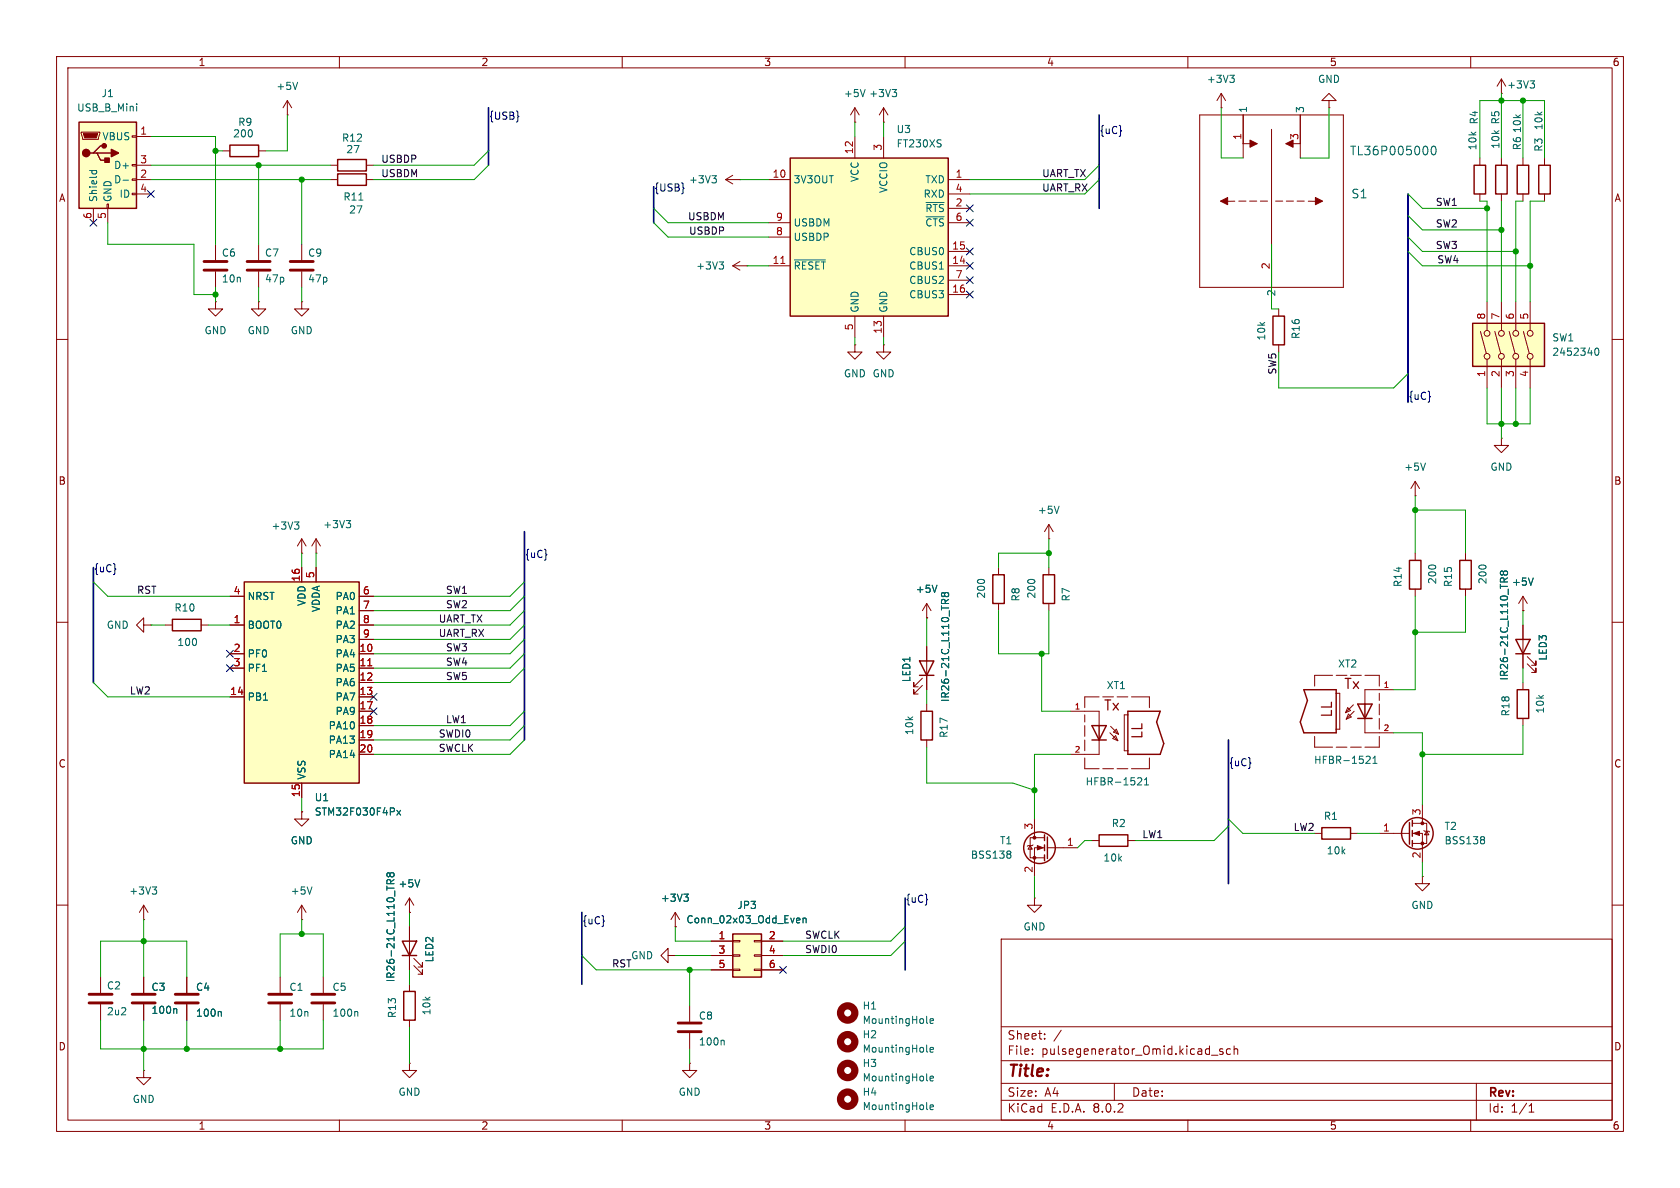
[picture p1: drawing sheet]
<svg xmlns="http://www.w3.org/2000/svg" width="297mm" height="210mm" viewBox="0 0 297 210" stroke-linecap="round" stroke-linejoin="round" font-family="sans-serif">
<g fill="none" stroke="#840000" stroke-width=".18">
<path d="M10 10h277v190h-277zM12 12h273v186h-273zM60 10v2M110 10v2M151.1 19.1l-.7 1.2M151.1 19.1v2.5M151.1 19.1l.8 1.2M160 10v2M210 10v2M215.9 19.1h.1M215.9 16.5l-.8 1.3M215.9 16.5v2.6"/>
<path d="M215.9 16.5l.8 1.3M234.9 17.8h1.3l-1.3-1.3-1.2 1.3h1.2v1.3M234.9 19.1h.1M260 10v2M265.4 16.5h.1M265.4 14v2.5M265.4 14l-.7 1.2M265.4 14l.8 1.2M128.3 31.8l1.2 .7M128.3 31.8h2.5M129.5 31l-1.2 .8M130.8 31.8h.1"/>
<path d="M151.1 21.6h.1M261.6 27.9v1.3M261.6 34.3v1.3M265.4 27.9v1.3M265.4 34.3v1.3M269.2 27.9v1.3M269.2 34.3v1.3M273 27.9v1.3M273 34.3v1.3M10 60h2M285 60h2M151.1 61v1.2h1.3l-1.3 1.3-1.2-1.3h1.2"/>
<path d="M151.1 61h.1M265.4 77.5v1.2h1.3l-1.3 1.3-1.2-1.3h1.2M265.4 77.5h.1M55.9 97.8h.1M55.9 95.3l-.8 1.2M55.9 95.3v2.5M55.9 95.3l.7 1.2M185.4 95.3h.1M185.4 92.7l.8 1.3M185.4 92.7v2.6M185.4 92.7l-.7 1.3M250.2 87.6h.1"/>
<path d="M250.2 85.1l-.8 1.3M250.2 85.1v2.5M250.2 97.8v1.3M250.2 85.1l.8 1.3M10 110h2M163.8 109.2h.1M163.8 106.7l.8 1.3M163.8 106.7v2.5M163.8 106.7l-.7 1.3M176.5 100.3v1.3M176.5 106.7v1.3M185.4 100.3v1.3"/>
<path d="M185.4 106.7v1.3M250.2 104.1v1.3M269.2 108h.1M269.2 105.4v2.6M269.2 110.5v7.6M269.2 105.4l-.7 1.3M269.2 105.4l.8 1.3M270 117.3l1.5 1.6v-.8v.8h-.7M270 116.1l1.5 1.5v-.8v.8h-.7M285 110h2M10 160h2M182.9 158.8v1.2h-1.3l1.3 1.3 1.2-1.3h-1.2"/>
<path d="M182.9 158.8h.1M193 148.6h1.3M199.4 148.6h1.3M251.5 154.9v1.3h1.2l-1.2 1.3-1.3-1.3h1.3M251.5 154.9h.1M285 160h2M49.5 172.7v2.8M49.5 177.5v2.8M118.1 168.9v-1.3l-1.3 1.3 1.3 1.3v-1.3h1.3M119.4 163.8h.1M119.4 168.9h.1M119.4 161.3l-.8 1.3"/>
<path d="M119.4 161.3v2.5M119.4 161.3l.7 1.3M121.9 177.8v2.8M177 166h108v32h-108zM60 198v2M110 198v2M121.9 188v1.2h1.3l-1.3 1.3-1.3-1.3h1.3M121.9 188h.1M121.9 182.6v2.8M160 198v2M177 194.5h108M177 191.5h108"/>
<path d="M177 187.5h108M177 181.5h108M182.5 186.3v.1M182.5 185.5v.1M184.7 183.6v.1M184.7 182.8v.1M187.6 182.1l-1.3 2M197 191.5v3M210 198v2M214.2 186.5h1.1M216.2 185.5l-.4-.1-.2 .2 .1 .2 .5 .2v.3h-.6M217.5 185.5l-.4-.1-.3 .3v.4l.2 .2h.5"/>
<path d="M218.2 185.5l.2-.1 .3 .1 .1 .9M218.2 184.9v1.5M260 198v2M261 191.5v6.5M270.3 196.6h.9M270.3 195.5l.4-.4v1.5"/>
</g>
<path d="M260.6 29.2h2v5.1h-2zM264.4 29.2h2v5.1h-2zM268.2 29.2h2.1v5.1h-2.1zM272 29.2h2.1v5.1h-2.1zM249.2 99.1h2v5h-2zM175.5 101.6h2v5.1h-2zM184.4 101.6h2v5.1h-2zM268 113h2.5l-1.3 2.6zM268 115.6h2.5M194.3 147.6h5.1v2h-5.1z" fill="none" stroke="#840000" stroke-width=".25"/>
<g fill="none" stroke="#840000" stroke-width="1.3">
<circle cx="149.9" cy="179.1" r="1.27"/>
<circle cx="149.9" cy="189.2" r="1.27"/>
</g>
<g fill="none" stroke="#006464" stroke-width=".18">
<path d="M152.9 15.8l-.4 1.3M217.4 13.3h.8l-.4 .5M218 13.8l.2 .2v.3l-.2 .3M270.5 14.3h.8l-.4 .5M271 14.8l.3 .2v.3l-.3 .3M125.9 31.1h.7l-.4 .4M126.4 31.5l.2 .3v.3l-.2 .2M61.2 92h.8l-.4 .5M61.7 92.5l.3 .2v.3l-.3 .3M187.2 89.5l-.4 1.2M252 81.9l-.4 1.2M165.6 103.4l-.4 1.3"/>
<path d="M265.8 101.2l-.3-.3-.3 .3v.2l.3 .3 .3-.3M265.8 101.2l.2-.3 .4 .1 .1 .2v.2l-.2 .3-.4-.1-.1-.2M265.8 101.2v.2M265.9 102.9v-.6l-.2-.2-.3 .1-.2 .7h1.3M266.5 102.1l-.6 .5M271.1 102.2l-.5 1.2M120.9 158.1h.8l-.4 .4M121.4 158.5l.3 .3v.3l-.3 .2M127.8 183.9l.2 .2v.6M163.8 180.7l.2 .2M163.8 190.9l.2 .2M164.4 180.5l.6-.1v-.3h-.4l-.2 .2 .1 .6h.5"/>
<path d="M164.4 190.7l.6-.2v-.2l-.4-.1-.2 .2 .1 .6h.5"/>
</g>
<path d="M47.5 177.3h4.1M47.5 175.8h4.1M119.9 182.4h4.1M119.9 180.8h4.1" fill="none" stroke="#840000" stroke-width=".51"/>
<path d="M139.7 27.9h27.9v28h-27.9z" fill="#ffffc2"/>
<g fill="none" stroke="#840000" stroke-width=".25">
<path d="M139.7 27.9h27.9v28h-27.9zM225 55.9h2.1v5.1h-2.1zM162.6 116.8h2.5l-1.3 2.6zM162.6 119.4h2.5M184.7 147.6v1M184.7 149.4v1M184.7 151.1v1M185.2 148v3.8M233.7 146.3h5.1v2h-5.1z"/>
<circle cx="183.8" cy="149.9" r="2.79"/>
</g>
<g fill="none" stroke="#840000" stroke-width=".18">
<path d="M156.2 19.1v2.5M156.2 19.1l-.8 1.2M156.2 19.1l.8 1.2M135.9 31.8h3.8M135.9 39.4h3.8M151.1 24.1v3.8M156.2 21.6h.1M156.2 24.1v3.8M167.6 31.8h3.8M167.6 36.8h3.8M167.6 34.3h3.8M167.6 39.4h3.8"/>
<path d="M135.9 47h3.8M135.9 41.9h3.8M151.1 55.9v3.8M156.2 55.9v3.8M167.6 47h3.8M167.6 44.5h3.8M167.6 52.1h3.8M167.6 49.5h3.8M226.1 54.6v1.3M156.2 61v1.2h1.3l-1.3 1.3-1.3-1.3h1.3M156.2 61h.1M226.1 61v1.2"/>
<path d="M163.1 119.9l-1.6 1.5v-.7v.7h.8M163.8 114.3v7.6M163.1 121.2l-1.6 1.5v-.8v.8h.8M182.1 149.5l.4 .6h-.8zM182.6 149.4l-.1 .1h-.8l-.1 .1M182.9 144.8v3.3M184.7 149.9h-1.8v5M184.7 148.1h-2.6v3.5h2.6M185.2 149.9h5.3M232.4 147.3h1.3M238.8 147.3h1.2"/>
</g>
<path d="M157.7 15.8h.8l-.4 .5M158.3 16.3l.2 .2v.3l-.2 .3M163.7 35.8h3.2M163.7 38.3h3.2M140.4 45.9h5.5M167 105l-.3-.3-.3 .3 .1 .4 .2 .1 .3-.3M167 105l.2-.3h.3l.2 .3v.2l-.2 .3-.4-.1-.1-.2M167 105v.2M167.1 106.7l-.1-.6-.1-.1h-.3l-.2 .7h1.3M167.7 106l-.6 .4M178.5 150.4l.2 .3-.2 .3 .2 .1v.4l-.2 .2" fill="none" stroke="#006464" stroke-width=".18"/>
<path d="M138 46.6h.8" fill="none" stroke="#a90000" stroke-width=".18"/>
<g fill="#840000" stroke="#840000" stroke-width=".18">
<path d="M183.4 149.5l1 .4-1 .3z"/>
<circle cx="182.9" cy="151.6" r=".25"/>
<circle cx="182.9" cy="148.1" r=".25"/>
</g>
<path d="M260.3 57.2h12.7v7.6h-12.7z" fill="#ffffc2"/>
<g fill="none" stroke="#840000" stroke-width=".18">
<path d="M261.7 58.6l1.1 3.9M262.9 53.3v5.1M264.3 58.6l1 3.9M265.4 53.3v5.1M266.8 58.6l1 3.9M268 53.3v5.1M269.3 58.6l1.1 3.9M270.5 53.3v5.1M262.9 63.5v5.1M265.4 63.5v5.1M268 63.5v5.1M270.5 63.5v5.1"/>
<path d="M163.8 124.5v1.2M163.8 130.8v1.3"/>
<circle cx="262.9" cy="58.9" r=".51"/>
<circle cx="265.4" cy="58.9" r=".51"/>
<circle cx="268" cy="58.9" r=".51"/>
<circle cx="270.5" cy="58.9" r=".51"/>
<circle cx="262.9" cy="63" r=".51"/>
<circle cx="265.4" cy="63" r=".51"/>
<circle cx="268" cy="63" r=".51"/>
<circle cx="270.5" cy="63" r=".51"/>
</g>
<path d="M260.3 57.2h12.7v7.6h-12.7zM162.8 125.7h2v5.1h-2z" fill="none" stroke="#840000" stroke-width=".25"/>
<path d="M282.1 61.7l.1-.2a.68 .68 0 0 1 .5 .7 .68 .68 0 0 1-.5 .6l-.1-.1-.2-.4z" fill="none" stroke="#006464" stroke-width=".18"/>
<path d="M129.5 165.1h5.1v7.6h-5.1z" fill="#ffffc2"/>
<g fill="none" stroke="#840000" stroke-width=".18">
<path d="M212.1 20.3h25.4v30.5h-25.4zM218.3 35.6h-2.1M219 35.6h1.3M219.7 25.4h2.5M219.8 20.3v7.6M220.9 35.6h1.3M222.8 35.6h1.3M224.8 22.9v27.9M225.5 35.6h1.3M227.3 25.4h2.6M227.4 35.6h1.3M229.3 35.6h1.3"/>
<path d="M229.9 20.3v7.6M231.3 35.6h2.1M125.7 166.4h3.8M125.7 168.9h3.8M125.7 171.5h3.8M129.5 171.3h1.3v.3h-1.3zM129.5 168.8h1.3v.2h-1.3zM129.5 166.2h1.3v.3h-1.3zM133.3 171.3h1.3v.3h-1.3zM133.3 168.8h1.3v.2h-1.3zM133.3 166.2h1.3v.3h-1.3zM134.6 166.4h3.8"/>
<path d="M134.6 168.9h3.8M134.6 171.5h3.8"/>
</g>
<path d="M129.5 165.1h5.1v7.6h-5.1z" fill="none" stroke="#840000" stroke-width=".25"/>
<path d="M253.2 26l.2-.2a.83 .83 0 0 1 .6 .7 .83 .83 0 0 1-.3 .8l-.2 .1a.82 .82 0 0 1-.3-1.4zM141 162.3l.4 .1v.2l-.6 .1M141.4 163.1h-.4M142 162.4l.1-.1 .4 .1v.7M142 162.3v.8" fill="none" stroke="#006464" stroke-width=".18"/>
<g fill="#840000" stroke="#840000" stroke-width=".18">
<path d="M232.5 34.9l1.3 .7-1.3 .6z"/>
<path d="M215.8 35.6l1.2-.7v1.3z"/>
<path d="M227.3 25.4l1.3-.6v1.2z"/>
<path d="M221 24.8l1.2 .6-1.2 .6z"/>
</g>
<path d="M43.2 102.9h20.3v35.5h-20.3z" fill="#ffffc2"/>
<g fill="none" stroke="#840000" stroke-width=".25">
<path d="M40.6 25.7h5.1v2h-5.1zM59.7 28.2h5.1v2h-5.1zM59.7 30.7h5.1v2.1h-5.1zM258.1 99.1h2v5h-2zM30.5 109.5h5.1v2h-5.1zM43.2 102.9h20.3v35.5h-20.3zM193 130.8h2.6M193 128.3h2.6l-1.3 2.5zM194.3 128.3v2.5M199.4 125.7h5.7l-.6 1.9 1.2 3.8-.6 2h-5.7zM230.5 121.9h5.7v7.6h-5.7l-.6-1.9 1.2-3.8zM240 127h2.6"/>
<path d="M240 124.5h2.6l-1.3 2.5zM241.3 124.5v2.5M268.2 121.9h2.1v5.1h-2.1zM249.2 145.4v3.8M249.7 145v1.1M249.7 146.8v1M249.7 148.6v1"/>
<circle cx="250.6" cy="147.3" r="2.79"/>
</g>
<g fill="none" stroke="#840000" stroke-width=".18">
<path d="M50.8 17.8l-.8 1.3M50.8 17.8v2.5M50.8 17.8l.8 1.3M39.4 26.7h1.2M45.7 26.7h1.3M50.8 20.3h.1M58.4 29.2h1.3M58.4 31.8h1.3M64.8 29.2h1.2M64.8 31.8h1.2M38.1 53.3v1.3h1.3l-1.3 1.3-1.3-1.3h1.3M38.1 53.3h.1"/>
<path d="M38.1 43.2v2.8M38.1 48v2.8M45.7 53.3v1.3h1.3l-1.3 1.3-1.3-1.3h1.3M45.7 53.3h.1M45.7 43.2v2.8M45.7 48v2.8M53.3 53.3v1.3h1.3l-1.3 1.3-1.2-1.3h1.2M53.3 53.3h.1M53.3 43.2v2.8M53.3 48v2.8M129.5 47l1.3 .8M129.5 47h2.6"/>
<path d="M130.8 46.2l-1.3 .8M132.1 47h.1M259.1 97.8v1.3M29.2 110.5h1.3M35.6 110.5h1.2M40.6 110.5h2.6M40.6 115.6h2.6M40.6 118.1h2.6M40.6 105.4h2.6M53.3 100.3v2.6M55.9 100.3v2.6M63.5 110.5h2.5"/>
<path d="M63.5 115.6h2.5M63.5 118.1h2.5M63.5 105.4h2.5M63.5 108h2.5M63.5 113h2.5M235.6 119.4h-3.2v1.9M236.2 119.4h1.9M238.8 119.4h1.9M241.3 119.4h2.5v1.9M259.1 104.1v1.3M40.6 123.2h2.6M53.3 138.4v2.6"/>
<path d="M63.5 120.7h2.5M63.5 123.2h2.5M63.5 125.7h2.5M63.5 128.3h2.5M63.5 130.8h2.5M63.5 133.4h2.5M189.2 125.7h5.1v2.6M191.8 134v1.9h2.5M191.8 126.4v1.2M191.8 128.3v1.9M191.8 130.8v1.9M194.3 123.2h-2.5v1.9"/>
<path d="M194.3 130.8v2.6h-5.1M194.9 123.2h1.9M194.9 135.9h1.9M196.2 129.5l1.4 1.4M196.3 128.4l1.4 1.4M196.7 130.6l.5-.6 .4 .9zM196.8 129.4l.6-.5 .3 .9zM197.5 123.2h1.9M197.5 135.9h1.9M199.4 126.4h-.6v6.3h.6M200 123.2h3.2v1.9M203.2 134v1.9h-3.2"/>
<path d="M232.4 130.2v1.9h3.2M236.2 132.1h1.9M236.2 122.6h.7v6.3h-.7M238.3 125.1l.5 .5-.9 .4zM238.4 126.2l.5 .5-.9 .4zM238.8 132.1h1.9M239.3 124.6l-1.4 1.4M239.4 125.7l-1.4 1.4M241.3 127v2.5h5.1M243.8 130.2v1.9h-2.5M243.8 122.6v1.2M243.8 124.5v1.9"/>
<path d="M243.8 127v1.9M246.4 121.9h-5.1v2.6M269.2 120.7v1.2M269.2 127v1.3M243.8 147.3h5.4M249.7 147.3h1.8v5.1M249.7 145.5h2.5v3.6h-2.5M251.5 142.2v3.3M251.7 146.8l.1 .1h.8l.1 .2M252.2 146.9l.4 .7h-.8zM33 172.7v2.8M33 177.5v2.8"/>
</g>
<path d="M65 117.7h.7" fill="none" stroke="#a90000" stroke-width=".18"/>
<g fill="none" stroke="#006464" stroke-width=".18">
<path d="M52.6 14.5l-.4 1.3M63.4 35.4h.8M127.1 46.3h.8l-.4 .5M127.7 46.8l.2 .2v.3l-.2 .3M201.3 137.5h.4l.1 .3-.7 1h.7M202.3 138.8h.8M202.3 137.8l.4-.3v1.3M241.7 133.7h.4l.1 .3-.8 .9h.8M242.7 134.9h.7M242.7 134l.4-.3v1.2M70.2 143.2l.6 .9M70.8 143.2l-.6 .9"/>
<path d="M262.2 147.9l.3 .2-.3 .3 .2 .2 .1 .3-.3 .3M38.9 178.8l.2 .2v.6M163.8 185.8l.2 .2M163.8 196l.2 .2M164.4 185.6l.6-.1v-.3h-.4l-.2 .1 .1 .6h.5M164.4 195.7l.6-.1v-.2l-.4-.1-.2 .2 .1 .6h.5"/>
</g>
<g fill="#840000" stroke="#840000" stroke-width=".18">
<path d="M249.9 147.3l1.1-.4v.8z"/>
<circle cx="251.5" cy="149.1" r=".25"/>
<circle cx="251.5" cy="145.5" r=".25"/>
</g>
<g fill="none" stroke="#840000" stroke-width="1.3">
<circle cx="149.9" cy="194.3" r="1.27"/>
<circle cx="149.9" cy="184.1" r="1.27"/>
</g>
<path d="M36.1 47.8h4M36.1 46.2h4M43.7 47.8h4.1M43.7 46.2h4.1M51.3 47.8h4.1M51.3 46.2h4.1M31 177.3h4.1M31 175.8h4.1" fill="none" stroke="#840000" stroke-width=".51"/>
<path d="M14 21.6h10.1v15.2h-10.1z" fill="#ffffc2"/>
<path d="M14 21.6h10.1v15.2h-10.1zM16.5 27.1h.6l.7 1.2h1.2M17.1 27.1h2.6M18.4 25.8h-.6l-1.3 1.3h-.6M71.1 166.4h2.6l-1.3 2.5zM71.1 168.9h2.6M71.4 175.3h2v5h-2z" fill="none" stroke="#840000" stroke-width=".25"/>
<g fill="#840000" stroke="#840000" stroke-width=".25">
<path d="M19.7 26.4l1.3 .7-1.3 .6z"/>
<path d="M18.5 27.9h.8v.8h-.8z"/>
<circle cx="15.2" cy="27.1" r=".63"/>
<circle cx="18.4" cy="25.8" r=".38"/>
</g>
<g fill="none" stroke="#840000" stroke-width=".18">
<path d="M14.4 23.4h3.3v.2l-.3 1h-2.8zM16.5 36.8v2.6M18.9 36.1h.3v.7h-.3zM19 36.8v2.6M23.4 34.2h.7v.2h-.7zM23.4 31.6h.7v.3h-.7zM23.4 29.1h.7v.2h-.7zM23.4 24h.7v.3h-.7zM24.1 24.1h2.6M24.1 31.8h2.6M24.1 29.2h2.6M24.1 34.3h2.6"/>
<path d="M53.3 97.8h.1M53.3 95.3v2.5M53.3 95.3l-.7 1.2M53.3 95.3l.8 1.2M25.4 110.5v-1.3l-1.3 1.3 1.3 1.3v-1.3h1.3M26.7 110.5h.1M40.6 110.5h2.6M40.6 115.6h2.6M40.6 118.1h2.6M40.6 105.4h2.6M53.3 100.3v2.6M55.9 100.3v2.6"/>
<path d="M63.5 110.5h2.5M63.5 115.6h2.5M63.5 118.1h2.5M63.5 105.4h2.5M63.5 108h2.5M63.5 113h2.5M163.8 109.2h.1M163.8 114.3v2.5M163.8 119.4v2.5M269.2 108h.1M269.2 110.5v2.5M269.2 115.6v2.5"/>
<path d="M40.6 123.2h2.6M53.3 138.4v2.6M63.5 120.7h2.5M63.5 123.2h2.5M63.5 125.7h2.5M63.5 128.3h2.5M63.5 130.8h2.5M63.5 133.4h2.5M53.3 143.5v1.3h1.3l-1.3 1.3-1.2-1.3h1.2M53.3 143.5h.1M72.4 158.8l-.8 1.2M72.4 158.8v2.5"/>
<path d="M72.4 158.8l.8 1.2M17.8 172.7v2.8M17.8 177.5v2.8M25.4 162.6h.1M25.4 160v2.6M25.4 172.7v2.8M25.4 177.5v2.8M25.4 160l-.8 1.3M25.4 160l.8 1.3M33 172.7v2.8M33 177.5v2.8M53.3 162.6h.1"/>
<path d="M53.3 160l-.7 1.3M53.3 160v2.6M53.3 160l.8 1.3M57.1 172.7v2.8M57.1 177.5v2.8M72.4 161.3h.1M72.4 163.8v7.7M72.4 174v1.3M73.2 170.7l1.5 1.5v-.7v.7h-.8M73.2 169.4l1.5 1.5v-.7v.7h-.8M119.4 163.8h.1M125.7 166.4h3.8"/>
<path d="M125.7 168.9h3.8M125.7 171.5h3.8M134.6 166.4h3.8M134.6 168.9h3.8M134.6 171.5h3.8M25.4 189.2v1.3h1.3l-1.3 1.3-1.3-1.3h1.3M25.4 189.2h.1M72.4 188v1.2h1.3l-1.3 1.3-1.3-1.3h1.3M72.4 188h.1M72.4 180.3v1.3"/>
</g>
<path d="M14.7 23.6h2.6l-.3 .8h-2z" fill="#840000" stroke="#840000" stroke-width=".18"/>
<g fill="none" stroke="#006464" stroke-width=".18">
<path d="M24.2 18.4v.1M24.2 18.8v.8M15.8 30.2h1.3M16.3 30.2l-.1 .3M17 30.2l.1 .3M21.7 31.8h1M52.1 92.3h.7l-.4 .5M52.6 92.8l.2 .2v.3l-.2 .2M165.6 103.4l-.4 1.3M167 105l.2-.3h.3l.2 .3v.2l-.2 .3-.4-.1-.1-.2M167 105l-.3-.3-.3 .3 .1 .4 .2 .1 .3-.3M167 105v.2"/>
<path d="M167.1 106.7l-.1-.6-.1-.1h-.3l-.2 .7h1.3M167.7 106l-.6 .4M265.8 101.2l-.3-.3-.3 .3v.2l.3 .3 .3-.3M265.8 101.2l.2-.3 .4 .1 .1 .2v.2l-.2 .3-.4-.1-.1-.2M265.8 101.2v.2M265.9 102.9v-.6l-.2-.2-.3 .1-.2 .7h1.3M266.5 102.1l-.6 .5M271.1 102.2l-.5 1.2M26.9 156.8h.8l-.4 .5M27.5 157.3l.2 .2v.3l-.2 .3M55.2 156.8l-.5 1.3M68.9 154.5l-.2-.2-.3 .2v.3l.2 .2 .3-.2"/>
<path d="M68.9 154.5l.3-.2h.2l.3 .2-.1 .4-.2 .1-.3-.1-.2-.1M68.9 154.5v.3M69.1 156.2l-.1-.6-.2-.1h-.3l-.1 .7h1.3M69.7 155.5l-.6 .4M70.2 143.2l.6 .9M70.8 143.2l-.6 .9M74.2 155.5l-.4 1.3M120.9 158.1h.8l-.4 .4M121.4 158.5l.3 .3v.3l-.3 .2M31.1 178.3l.2 .2v.6M38.9 178.8l.2 .2v.6M63.1 178.8l.2 .2v.6"/>
<path d="M141 162.3l.4 .1v.2l-.6 .1M141.4 163.1h-.4M142 162.4l.1-.1 .4 .1v.7M142 162.3v.8"/>
</g>
<path d="M15.7 177.3h4.1M15.7 175.8h4.1M23.4 177.3h4M23.4 175.8h4M55.1 177.3h4.1M55.1 175.8h4.1" fill="none" stroke="#840000" stroke-width=".51"/>
<path d="M86.4 19.1v10.1M115.6 33v6.4M194.3 20.3v16.5M248.9 34.3v36.8M92.7 94v36.8M16.5 100.3v20.4M217.2 130.8v25.4M160 158.8v12.7M102.9 161.3v12.7" fill="none" stroke="#000084" stroke-width=".3"/>
<g fill="none" stroke="#009600" stroke-width=".18">
<path d="M215.9 19.1v8.8h3.9M234.9 19.1v8.8h-5M265.4 16.5v11.4M269.2 17.8v10.1M19 39.4v3.8h15.3v8.9h3.8M26.7 29.2h31.7M26.7 31.8h31.7M26.7 24.1h11.4v19.1M38.1 26.7h1.3M45.7 29.2v14M50.8 20.3v6.4h-3.8M53.3 31.8v11.4"/>
<path d="M86.4 26.7l-2.6 2.5h-17.8M86.4 29.2l-2.6 2.6h-17.8M115.6 39.4l2.5 2.5h17.8M115.6 36.8l2.5 2.6h17.8M130.8 31.8h5.1M151.1 21.6v2.5M156.2 21.6v2.5M194.3 29.2l-2.5 2.6h-20.4M194.3 31.8l-2.5 2.5h-20.4M248.9 38.1l2.6 2.5h13.9M248.9 34.3l2.6 2.5h11.4M261.6 35.6h1.3v17.7"/>
<path d="M261.6 27.9v-10.1h11.4v10.1M265.4 35.6v17.7M269.2 35.6h-1.2v17.7M273 35.6h-2.5v17.7M38.1 50.8v2.5M45.7 50.8v2.5M53.3 50.8v2.5M132.1 47h3.8M151.1 59.7v1.3M156.2 59.7v1.3M224.8 43.2v11.4h1.3M248.9 41.9l2.6 2.6h16.5"/>
<path d="M248.9 44.5l2.6 2.5h19M226.1 62.2v6.4h20.3l2.5-2.6M262.9 68.6v6.3h7.6v-6.3M265.4 68.6v8.9M268 68.6v6.3M53.3 97.8v2.5M55.9 97.8v2.5M185.4 95.3v5M185.4 97.8h-8.9v2.5M250.2 87.6v10.2M250.2 90.2h8.9v7.6M16.5 102.9l2.5 2.5h21.6"/>
<path d="M26.7 110.5h2.5M36.8 110.5h3.8M92.7 105.4l-2.5 2.6h-24.2M92.7 108l-2.5 2.5h-24.2M92.7 110.5l-2.5 2.5h-24.2M92.7 115.6l-2.5 2.5h-24.2M92.7 118.1l-2.5 2.6h-24.2M92.7 113l-2.5 2.6h-24.2M92.7 102.9l-2.5 2.5h-24.2M163.8 109.2v5.1M176.5 108v7.6h8.9v-7.6M184.1 115.6v10.1h5.1"/>
<path d="M250.2 105.4v16.5h-3.8M259.1 105.4v6.4h-8.9M269.2 108v2.5M269.2 118.1v2.6M16.5 120.7l2.5 2.5h21.6M92.7 130.8l-2.5 2.6h-24.2M92.7 128.3l-2.5 2.5h-24.2M92.7 125.7l-2.5 2.6h-24.2M163.8 132.1v6.3h15.3l3.8 1.3M163.8 121.9v2.6M189.2 133.4h-6.3v11.4M246.4 129.5h5.1v12.7"/>
<path d="M269.2 128.3v5.1h-17.7M53.3 141v2.5M182.9 154.9v3.9M193 148.6h-1.2l-1.3 1.3M217.2 146.1l-2.6 2.5h-13.9M217.2 144.8l2.5 2.5h12.7M240 147.3h3.8M251.5 152.4v2.5M17.8 172.7v-6.3h15.2v6.3M25.4 162.6v10.1M49.5 172.7v-7.6h7.6v7.6M53.3 162.6v2.5"/>
<path d="M72.4 161.3v2.5M72.4 171.5v2.5M102.9 168.9l2.5 2.6h20.3M119.4 163.8v2.6h6.3M119.4 168.9h6.3M121.9 171.5v6.3M160 163.8l-2.5 2.6h-19.1M160 166.4l-2.5 2.5h-19.1M17.8 180.3v5.1h39.3v-5.1M25.4 180.3v8.9M33 180.3v5.1M49.5 180.3v5.1"/>
<path d="M72.4 181.6v6.4M121.9 185.4v2.6"/>
</g>
<g fill="none" stroke="#000084" stroke-width=".18">
<path d="M15.9 38.8l1.2 1.2M17.1 38.8l-1.2 1.2M26.1 33.7l1.2 1.2M27.3 33.7l-1.2 1.2M170.8 36.2l1.3 1.2M170.8 38.8l1.3 1.2M172.1 36.2l-1.3 1.2M172.1 38.8l-1.3 1.2M170.8 48.9l1.3 1.2M170.8 43.8l1.3 1.3M170.8 51.5l1.3 1.2M170.8 46.4l1.3 1.2"/>
<path d="M172.1 48.9l-1.3 1.2M172.1 43.8l-1.3 1.3M172.1 51.5l-1.3 1.2M172.1 46.4l-1.3 1.2M40 117.5l1.2 1.2M40 115l1.2 1.2M41.2 117.5l-1.2 1.2M41.2 115l-1.2 1.2M65.4 125.1l1.2 1.2M65.4 122.6l1.2 1.2M66.6 125.1l-1.2 1.2M66.6 122.6l-1.2 1.2"/>
<path d="M137.8 170.8l1.2 1.3M139 170.8l-1.2 1.3"/>
</g>
<path d="M65 117.7h.7" fill="none" stroke="#a90000" stroke-width=".18"/>
<g fill="#009600" stroke="#009600" stroke-width=".18">
<circle cx="265.4" cy="40.6" r=".46"/>
<circle cx="262.9" cy="36.8" r=".46"/>
<circle cx="185.4" cy="97.8" r=".46"/>
<circle cx="184.1" cy="115.6" r=".46"/>
<circle cx="250.2" cy="111.8" r=".46"/>
<circle cx="250.2" cy="90.2" r=".46"/>
<circle cx="251.5" cy="133.4" r=".46"/>
<circle cx="269.2" cy="17.8" r=".46"/>
<circle cx="265.4" cy="17.8" r=".46"/>
<circle cx="268" cy="74.9" r=".46"/>
<circle cx="265.4" cy="74.9" r=".46"/>
<circle cx="268" cy="44.5" r=".46"/>
<circle cx="270.5" cy="47" r=".46"/>
<circle cx="182.9" cy="139.7" r=".46"/>
<circle cx="53.3" cy="31.8" r=".46"/>
<circle cx="121.9" cy="171.5" r=".46"/>
<circle cx="38.1" cy="26.7" r=".46"/>
<circle cx="45.7" cy="29.2" r=".46"/>
<circle cx="38.1" cy="52.1" r=".46"/>
<circle cx="53.3" cy="165.1" r=".46"/>
<circle cx="33" cy="185.4" r=".46"/>
<circle cx="25.4" cy="185.4" r=".46"/>
<circle cx="49.5" cy="185.4" r=".46"/>
<circle cx="25.4" cy="166.4" r=".46"/>
</g>
<text font-size="2.8" fill="#840000" x="178" y="190.9">Title:</text>
<g font-size="2.5" fill="#840000">
<text x="195" y="125.9">Tx</text>
<text x="237.5" y="122.1">Tx</text>
<text x="202.3" y="130.8" transform="rotate(-90 202.3 130.8)">LL</text>
<text x="235.8" y="127" transform="rotate(-90 235.8 127)">LL</text>
</g>
<g font-size="2.1" fill="#006464">
<text x="238.6" y="27.7">TL36P005000</text>
<text x="238.8" y="35.3">S1</text>
</g>
<g font-size="2.1" fill="#840000">
<text x="178" y="184">Sheet:</text>
<text x="178" y="186.7">File:</text>
<text x="184.1" y="186.7">pulsegenerator_Omid.kicad_sch</text>
<text x="178" y="196.9">KiCad</text>
<text x="178" y="194.1">Size:</text>
<text x="184.7" y="194.1">A4</text>
<text x="185.7" y="196.9">E.D.A.</text>
<text x="193.3" y="196.9">8.0.2</text>
<text x="200" y="194.1">Date:</text>
<text x="263" y="194.3">Rev:</text>
<text x="263" y="196.9">Id:</text>
<text x="267.1" y="196.9">1/1</text>
</g>
<g font-size="1.8" fill="#840000">
<text x="35" y="11.9">1</text>
<text x="85" y="11.9">2</text>
<text x="135" y="11.9">3</text>
<text x="185" y="11.9">4</text>
<text x="235" y="11.9">5</text>
<text x="285" y="11.9">6</text>
<text x="10.3" y="35.9">A</text>
<text x="285.3" y="35.9">A</text>
<text x="10.3" y="85.9">B</text>
<text x="285.3" y="85.9">B</text>
<text x="10.3" y="135.9">C</text>
<text x="285.3" y="135.9">C</text>
<text x="10.3" y="185.9">D</text>
<text x="285.3" y="185.9">D</text>
<text x="35" y="199.9">1</text>
<text x="85" y="199.9">2</text>
<text x="135" y="199.9">3</text>
<text x="185" y="199.9">4</text>
<text x="235" y="199.9">5</text>
<text x="285" y="199.9">6</text>
</g>
<g font-size="1.8" fill="#006464">
<text x="17.9" y="17.4">J1</text>
<text x="48.8" y="16.1">+5V</text>
<text x="149.1" y="17.4">+5V</text>
<text x="153.6" y="17.4">+3V3</text>
<text x="213.3" y="14.9">+3V3</text>
<text x="232.9" y="14.9">GND</text>
<text x="266.3" y="15.8">+3V3</text>
<text x="13.5" y="19.9">USB_B_Mini</text>
<text x="42" y="22.5">R9</text>
<text x="158.4" y="23.7">U3</text>
<text x="220.6" y="20" transform="rotate(-90 220.6 20)">1</text>
<text x="230.7" y="20.1" transform="rotate(-90 230.7 20.1)">3</text>
<text x="261.5" y="22.1" transform="rotate(-90 261.5 22.1)">R4</text>
<text x="265.3" y="22.1" transform="rotate(-90 265.3 22.1)">R5</text>
<text x="269.1" y="23.6" transform="rotate(-90 269.1 23.6)">10k</text>
<text x="272.9" y="23.1" transform="rotate(-90 272.9 23.1)">10k</text>
<text x="18" y="25">VBUS</text>
<text x="41.1" y="24.5">200</text>
<text x="60.4" y="25.2">R12</text>
<text x="61.1" y="27.3">27</text>
<text x="158.4" y="26.3">FT230XS</text>
<text x="261.2" y="26.7" transform="rotate(-90 261.2 26.7)">10k</text>
<text x="265.3" y="26.4" transform="rotate(-90 265.3 26.4)">10k</text>
<text x="269.1" y="26.7" transform="rotate(-90 269.1 26.7)">R6</text>
<text x="272.9" y="26.9" transform="rotate(-90 272.9 26.9)">R3</text>
<text x="17.4" y="35.8" transform="rotate(-90 17.4 35.8)">Shield</text>
<text x="19.9" y="35.8" transform="rotate(-90 19.9 35.8)">GND</text>
<text x="20.1" y="32.6">D-</text>
<text x="20.1" y="30.1">D+</text>
<text x="21" y="35.2">ID</text>
<text x="60.6" y="35.7">R11</text>
<text x="121.7" y="32.6">+3V3</text>
<text x="140.2" y="32.6">3V3OUT</text>
<text x="152" y="32.3" transform="rotate(-90 152 32.3)">VCC</text>
<text x="157.1" y="34.2" transform="rotate(-90 157.1 34.2)">VCCIO</text>
<text x="163.2" y="35.2">RXD</text>
<text x="163.5" y="32.6">TXD</text>
<text x="61.6" y="37.9">27</text>
<text x="140.2" y="40.2">USBDM</text>
<text x="163.5" y="37.7">~{RTS}</text>
<text x="163.5" y="40.2">~{CTS}</text>
<text x="39.1" y="45.6">C6</text>
<text x="46.7" y="45.6">C7</text>
<text x="54.4" y="45.6">C9</text>
<text x="123" y="47.9">+3V3</text>
<text x="140.2" y="47.9">~{RESET}</text>
<text x="140.2" y="42.8">USBDP</text>
<text x="160.6" y="47.9">CBUS1</text>
<text x="160.6" y="45.3">CBUS0</text>
<text x="39.1" y="50.1">10n</text>
<text x="46.7" y="50.1">47p</text>
<text x="54.4" y="50.1">47p</text>
<text x="160.6" y="52.9">CBUS3</text>
<text x="160.6" y="50.4">CBUS2</text>
<text x="225.7" y="52.5" transform="rotate(-90 225.7 52.5)">2</text>
<text x="36.1" y="59.3">GND</text>
<text x="43.7" y="59.3">GND</text>
<text x="51.3" y="59.3">GND</text>
<text x="152" y="55.4" transform="rotate(-90 152 55.4)">GND</text>
<text x="157.1" y="55.4" transform="rotate(-90 157.1 55.4)">GND</text>
<text x="223.9" y="60.3" transform="rotate(-90 223.9 60.3)">10k</text>
<text x="230" y="60" transform="rotate(-90 230 60)">R16</text>
<text x="274.3" y="60.6">SW1</text>
<text x="274.3" y="63.1">2452340</text>
<text x="149.1" y="66.9">GND GND</text>
<text x="248.2" y="83.4">+5V</text>
<text x="263.4" y="83.4">GND</text>
<text x="47.9" y="93.8">+3V3</text>
<text x="57" y="93.6">+3V3</text>
<text x="183.4" y="91">+5V</text>
<text x="43.7" y="106.3">NRST</text>
<text x="54.2" y="107.2" transform="rotate(-90 54.2 107.2)">VDD</text>
<text x="59.2" y="106.3">PA0</text>
<text x="161.8" y="105">+5V</text>
<text x="174.3" y="105.9" transform="rotate(-90 174.3 105.9)">200</text>
<text x="180.4" y="106.4" transform="rotate(-90 180.4 106.4)">R8</text>
<text x="183.2" y="105.9" transform="rotate(-90 183.2 105.9)">200</text>
<text x="189.3" y="106.4" transform="rotate(-90 189.3 106.4)">R7</text>
<text x="248" y="103.9" transform="rotate(-90 248 103.9)">R14</text>
<text x="254.1" y="103.4" transform="rotate(-90 254.1 103.4)">200</text>
<text x="256.9" y="103.9" transform="rotate(-90 256.9 103.9)">R15</text>
<text x="263" y="103.4" transform="rotate(-90 263 103.4)">200</text>
<text x="267.2" y="103.7">+5V</text>
<text x="18.8" y="111.4">GND</text>
<text x="30.7" y="108.3">R10</text>
<text x="43.7" y="111.4">BOOT0</text>
<text x="56.7" y="108.3" transform="rotate(-90 56.7 108.3)">VDDA</text>
<text x="59.2" y="108.8">PA1</text>
<text x="59.2" y="111.4">PA2</text>
<text x="59.2" y="113.9">PA3</text>
<text x="31.3" y="114.4">100</text>
<text x="43.7" y="116.4">PF0</text>
<text x="43.7" y="119">PF1</text>
<text x="59.2" y="116.4">PA4</text>
<text x="59.2" y="119">PA5</text>
<text x="236.5" y="118.2">XT2</text>
<text x="273.7" y="116.9" transform="rotate(-90 273.7 116.9)">LED3</text>
<text x="43.7" y="124.1">PB1</text>
<text x="59.2" y="121.5">PA6</text>
<text x="59.2" y="124.1">PA7</text>
<text x="161.1" y="120.7" transform="rotate(-90 161.1 120.7)">LED1</text>
<text x="168" y="124.2" transform="rotate(-90 168 124.2)">IR26-21C_L110_TR8</text>
<text x="195.6" y="122">XT1</text>
<text x="266.8" y="120.4" transform="rotate(-90 266.8 120.4)">IR26-21C_L110_TR8</text>
<text x="58" y="129.1">PA10</text>
<text x="58" y="131.7">PA13</text>
<text x="59.2" y="126.6">PA9</text>
<text x="161.6" y="130" transform="rotate(-90 161.6 130)">10k</text>
<text x="167.7" y="130.5" transform="rotate(-90 167.7 130.5)">R17</text>
<text x="267.1" y="126.7" transform="rotate(-90 267.1 126.7)">R18</text>
<text x="273.2" y="126.2" transform="rotate(-90 273.2 126.2)">10k</text>
<text x="54.2" y="137.9" transform="rotate(-90 54.2 137.9)">VSS</text>
<text x="58" y="134.2">PA14</text>
<text x="232.2" y="135.2">HFBR-1521</text>
<text x="55.5" y="141.8">U1</text>
<text x="191.8" y="139">HFBR-1521</text>
<text x="51.3" y="149.5">GND</text>
<text x="55.5" y="144.4">STM32F030F4Px</text>
<text x="176.7" y="149.5">T1</text>
<text x="196.4" y="146.4">R2</text>
<text x="233.9" y="145.1">R1</text>
<text x="255.3" y="146.9">T2</text>
<text x="255.3" y="149.5">BSS138</text>
<text x="171.5" y="152">BSS138</text>
<text x="195" y="152.5">10k</text>
<text x="234.5" y="151.2">10k</text>
<text x="22.8" y="158.3">+3V3</text>
<text x="51.3" y="158.3">+5V</text>
<text x="70.4" y="157.1">+5V</text>
<text x="116.7" y="159.6">+3V3</text>
<text x="130.3" y="160.9">JP3</text>
<text x="249.4" y="160.9">GND</text>
<text x="121.2" y="163.4">Conn_02x03_Odd_Even</text>
<text x="180.8" y="164.7">GND</text>
<text x="70" y="173.7" transform="rotate(-90 70 173.7)">IR26-21C_L110_TR8</text>
<text x="76.8" y="170.2" transform="rotate(-90 76.8 170.2)">LED2</text>
<text x="111.5" y="169.8">GND</text>
<text x="18.8" y="175.1">C2</text>
<text x="18.8" y="179.7">2u2</text>
<text x="26.7" y="175.4">C3</text>
<text x="26.7" y="179.4">100n</text>
<text x="34.6" y="175.4">C4</text>
<text x="34.6" y="179.9">100n</text>
<text x="51.1" y="175.4">C1</text>
<text x="51.1" y="179.9">10n</text>
<text x="58.7" y="175.4">C5</text>
<text x="58.7" y="179.9">100n</text>
<text x="76.3" y="179.6" transform="rotate(-90 76.3 179.6)">10k</text>
<text x="152.4" y="178.7">H1</text>
<text x="70.2" y="180.1" transform="rotate(-90 70.2 180.1)">R13</text>
<text x="123.5" y="180.4">C8</text>
<text x="123.5" y="185">100n</text>
<text x="152.4" y="181.2">MountingHole</text>
<text x="152.4" y="183.7">H2</text>
<text x="152.4" y="188.8">H3</text>
<text x="152.4" y="191.4">MountingHole</text>
<text x="152.4" y="186.3">MountingHole</text>
<text x="23.4" y="195.2">GND</text>
<text x="70.4" y="193.9">GND</text>
<text x="119.9" y="193.9">GND</text>
<text x="152.4" y="193.9">H4</text>
<text x="152.4" y="196.4">MountingHole</text>
</g>
<g font-size="1.8" fill="#a90000">
<text x="24.7" y="23.9">1</text>
<text x="24.7" y="29">3</text>
<text x="150.9" y="27.3" transform="rotate(-90 150.9 27.3)">12</text>
<text x="156" y="26.7" transform="rotate(-90 156 26.7)">3</text>
<text x="219.5" y="24.8" transform="rotate(-90 219.5 24.8)">1</text>
<text x="229.6" y="24.8" transform="rotate(-90 229.6 24.8)">3</text>
<text x="24.7" y="31.5">2</text>
<text x="24.7" y="34">4</text>
<text x="136.5" y="31.5">10</text>
<text x="168.8" y="31.5">1</text>
<text x="168.8" y="34">4</text>
<text x="16.3" y="38.8" transform="rotate(-90 16.3 38.8)">6</text>
<text x="18.8" y="38.8" transform="rotate(-90 18.8 38.8)">5</text>
<text x="137.1" y="41.7">8</text>
<text x="137.1" y="39.1">9</text>
<text x="168.8" y="36.6">2</text>
<text x="168.8" y="39.1">6</text>
<text x="136.5" y="46.7">11</text>
<text x="168.2" y="46.7">14</text>
<text x="168.2" y="44.2">15</text>
<text x="224.5" y="47.7" transform="rotate(-90 224.5 47.7)">2</text>
<text x="168.2" y="51.8">16</text>
<text x="168.8" y="49.3">7</text>
<text x="150.9" y="58.5" transform="rotate(-90 150.9 58.5)">5</text>
<text x="156" y="59.1" transform="rotate(-90 156 59.1)">13</text>
<text x="262.6" y="56.6" transform="rotate(-90 262.6 56.6)">8</text>
<text x="265.2" y="56.6" transform="rotate(-90 265.2 56.6)">7</text>
<text x="267.7" y="56.6" transform="rotate(-90 267.7 56.6)">6</text>
<text x="270.3" y="56.6" transform="rotate(-90 270.3 56.6)">5</text>
<text x="262.6" y="66.7" transform="rotate(-90 262.6 66.7)">1</text>
<text x="265.2" y="66.7" transform="rotate(-90 265.2 66.7)">2</text>
<text x="267.7" y="66.7" transform="rotate(-90 267.7 66.7)">3</text>
<text x="270.3" y="66.7" transform="rotate(-90 270.3 66.7)">4</text>
<text x="41.2" y="105.2">4</text>
<text x="53.1" y="102.9" transform="rotate(-90 53.1 102.9)">16</text>
<text x="55.6" y="102.3" transform="rotate(-90 55.6 102.3)">5</text>
<text x="64.1" y="105.2">6</text>
<text x="64.1" y="107.7">7</text>
<text x="41.2" y="110.2">1</text>
<text x="64.1" y="110.2">8</text>
<text x="64.1" y="112.8">9</text>
<text x="41.2" y="115.3">2</text>
<text x="41.2" y="117.9">3</text>
<text x="63.5" y="115.3">10</text>
<text x="63.5" y="117.9">11</text>
<text x="40.6" y="122.9">14</text>
<text x="63.5" y="120.4">12</text>
<text x="63.5" y="122.9">13</text>
<text x="63.5" y="125.5">17</text>
<text x="63.5" y="128">18</text>
<text x="63.5" y="130.6">19</text>
<text x="63.5" y="133.1">20</text>
<text x="53.1" y="141" transform="rotate(-90 53.1 141)">15</text>
<text x="182.6" y="146.8" transform="rotate(-90 182.6 146.8)">3</text>
<text x="188.5" y="149.6">1</text>
<text x="244.4" y="147.1">1</text>
<text x="251.2" y="144.2" transform="rotate(-90 251.2 144.2)">3</text>
<text x="182.6" y="154.4" transform="rotate(-90 182.6 154.4)">2</text>
<text x="251.2" y="151.8" transform="rotate(-90 251.2 151.8)">2</text>
<text x="126.9" y="166.1">1</text>
<text x="135.8" y="166.1">2</text>
<text x="126.9" y="168.7">3</text>
<text x="126.9" y="171.2">5</text>
<text x="135.8" y="168.7">4</text>
<text x="135.8" y="171.2">6</text>
</g>
<g font-size="1.8" fill="#000084">
<text x="86.4" y="21.2">{USB}</text>
<text x="194.3" y="23.8">{uC}</text>
<text x="115.6" y="33.9">{USB}</text>
<text x="248.9" y="70.8">{uC}</text>
<text x="16.5" y="101.3">{uC}</text>
<text x="92.7" y="98.7">{uC}</text>
<text x="217.2" y="135.5">{uC}</text>
<text x="160" y="159.7">{uC}</text>
<text x="102.9" y="163.5">{uC}</text>
</g>
<g font-size="1.8" fill="#0f0f0f">
<text x="67.3" y="28.9">USBDP</text>
<text x="67.3" y="31.4">USBDM</text>
<text x="184.1" y="33.9">UART_RX</text>
<text x="184.1" y="31.4">UART_TX</text>
<text x="121.5" y="39">USBDM</text>
<text x="121.7" y="41.6">USBDP</text>
<text x="253.7" y="36.5">SW1</text>
<text x="253.7" y="40.3">SW2</text>
<text x="253.7" y="44.1">SW3</text>
<text x="254" y="46.6">SW4</text>
<text x="225.7" y="66.3" transform="rotate(-90 225.7 66.3)">SW5</text>
<text x="24.1" y="105.1">RST</text>
<text x="78.7" y="107.6">SW2</text>
<text x="78.7" y="105.1">SW1</text>
<text x="77.5" y="110.1">UART_TX</text>
<text x="77.5" y="112.7">UART_RX</text>
<text x="78.7" y="115.2">SW3</text>
<text x="78.7" y="117.8">SW4</text>
<text x="22.9" y="122.8">LW2</text>
<text x="78.7" y="120.3">SW5</text>
<text x="77.5" y="130.5">SWDI0</text>
<text x="78.7" y="127.9">LW1</text>
<text x="77.5" y="133">SWCLK</text>
<text x="201.8" y="148.2">LW1</text>
<text x="228.6" y="147">LW2</text>
<text x="142.2" y="166">SWCLK</text>
<text x="108.1" y="171.1">RST</text>
<text x="142.2" y="168.6">SWDI0</text>
</g>
<g font-size="1.4" fill="#a90000">
<text x="189.9" y="125.5">1</text>
<text x="244.5" y="121.7">1</text>
<text x="244.5" y="129.3">2</text>
<text x="189.9" y="133.1">2</text>
</g>
</svg>
